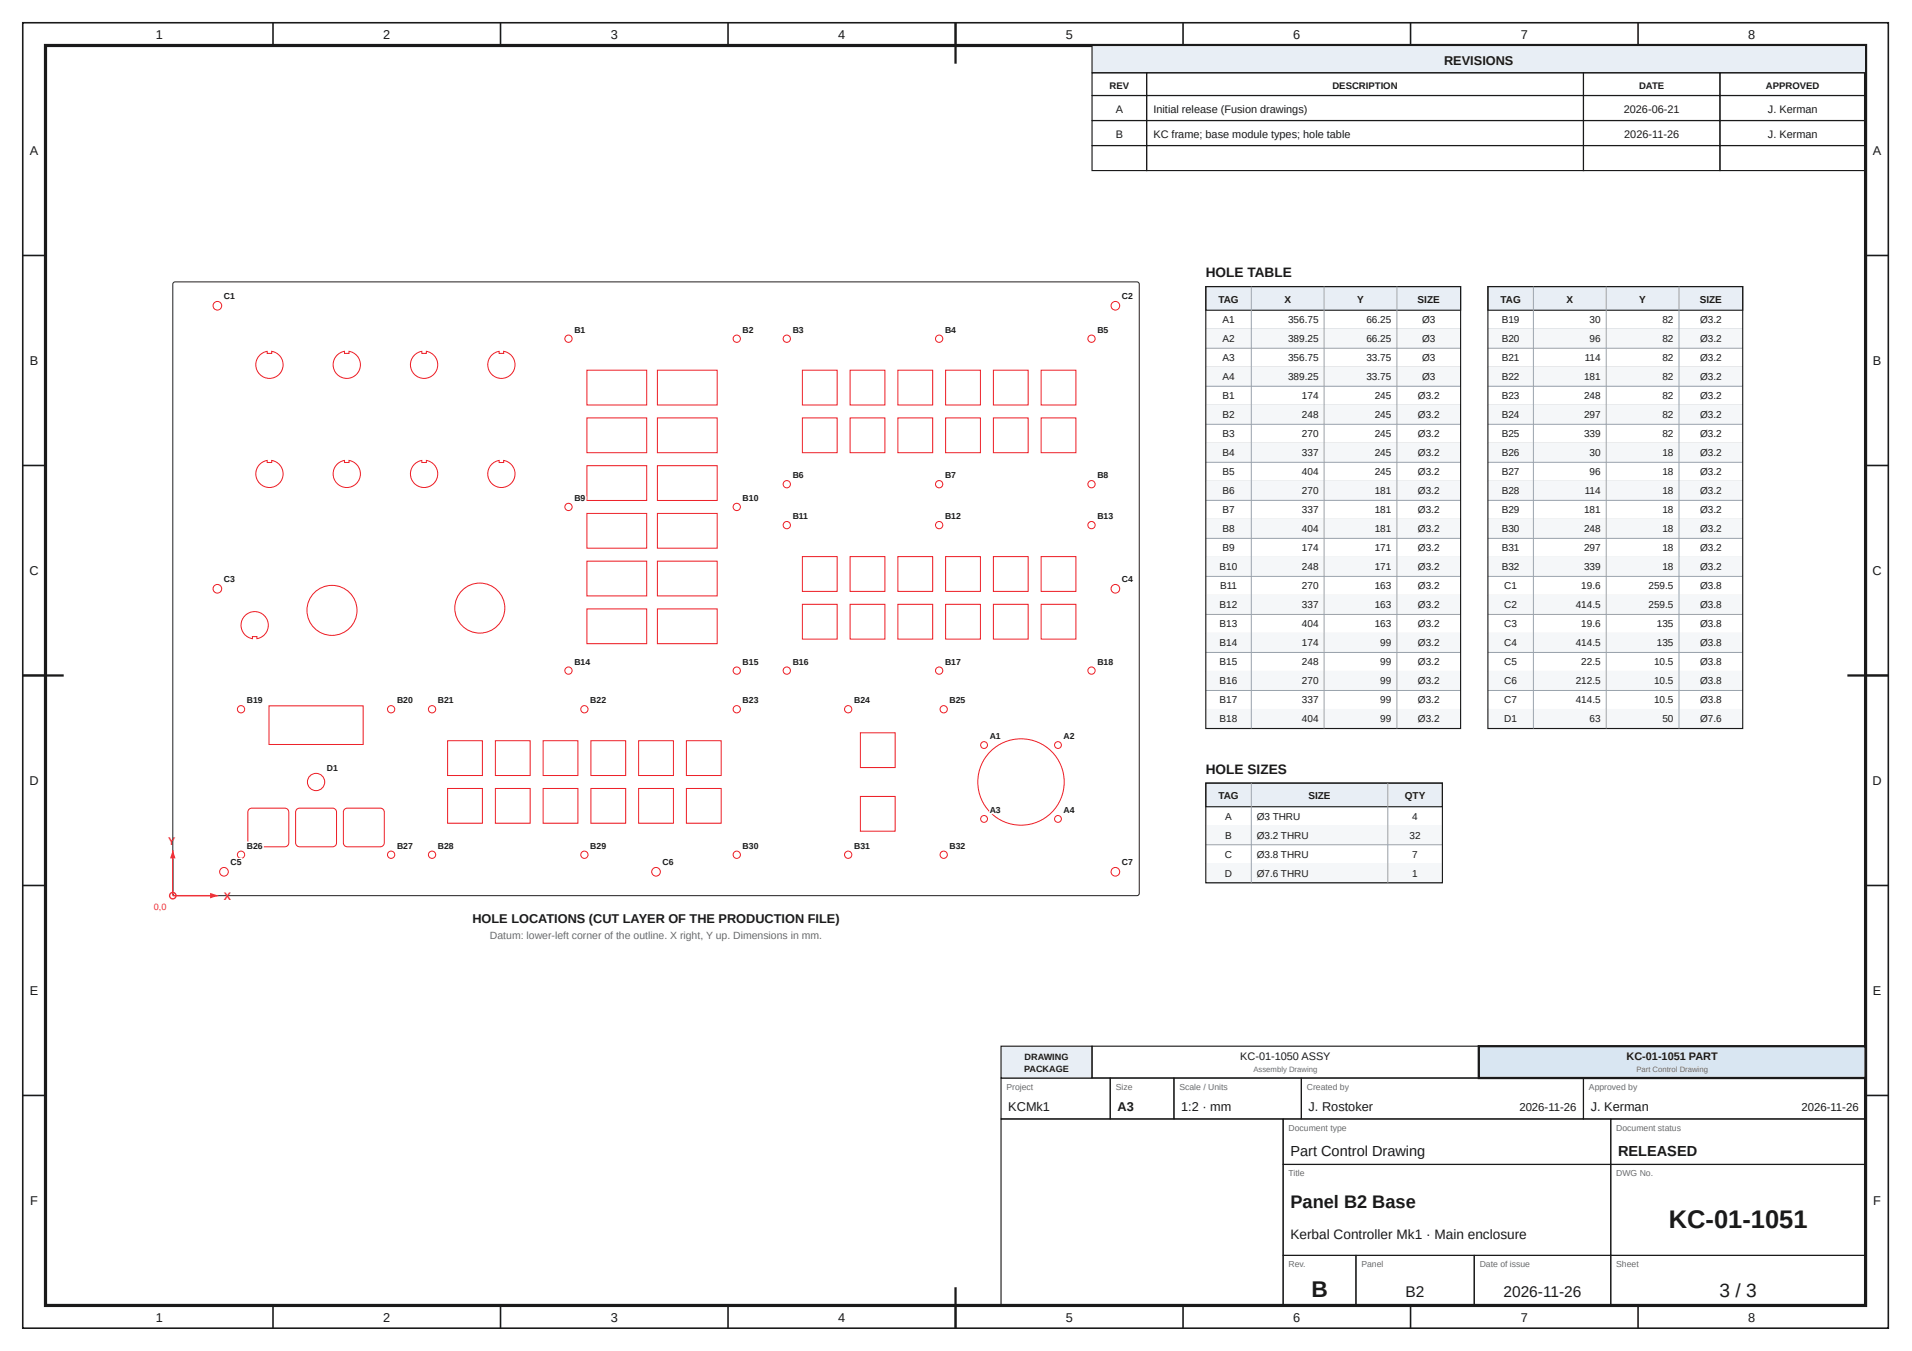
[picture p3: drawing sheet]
<svg xmlns="http://www.w3.org/2000/svg" width="420mm" height="297mm" viewBox="0 0 420 297" stroke-linecap="round" stroke-linejoin="round" font-family="sans-serif">
<g fill="none" stroke="#1a1a1a" stroke-width=".35">
<path d="M5 5h410v287h-410zM60 5v5M110 5v5M160 5v5M210 5v5M260 5v5M310 5v5M360 5v5M5 56.2h5M410 56.2h5M5 102.3h5M410 102.3h5"/>
<path d="M5 148.5h5M410 148.5h5M5 194.7h5M410 194.7h5M5 240.8h5M410 240.8h5M60 287v5M110 287v5M160 287v5M210 287v5M260 287v5M310 287v5"/>
<path d="M360 287v5"/>
</g>
<path d="M10 10h400v277h-400z" fill="none" stroke="#1a1a1a" stroke-width=".7" stroke-linecap="butt"/>
<path d="M210 5v9M5 148.5h9M406 148.5h9M210 283v9" fill="none" stroke="#1a1a1a" stroke-width=".5"/>
<path d="M240 10h170v6h-170z" fill="#e8eef5"/>
<g fill="none" stroke="#1a1a1a" stroke-width=".25">
<path d="M240 10h170v6h-170zM240 16h12v5h-12zM252 16h96v5h-96zM348 16h30v5h-30zM378 16h32v5h-32zM240 21h12v5.5h-12zM240 26.5h12v5.5h-12zM240 32h12v5.5h-12zM252 21h96v5.5h-96zM252 26.5h96v5.5h-96zM252 32h96v5.5h-96zM348 21h30v5.5h-30z"/>
<path d="M348 26.5h30v5.5h-30zM348 32h30v5.5h-30zM378 21h32v5.5h-32zM378 26.5h32v5.5h-32zM378 32h32v5.5h-32zM220 237h24v9h-24zM244 237h14v9h-14zM258 237h28v9h-28zM286 237h62v9h-62zM348 237h62v9h-62zM220 246h62v41h-62zM282 246h72v10h-72z"/>
<path d="M282 256h72v20h-72zM354 246h56v10h-56zM354 256h56v20h-56zM282 276h16v11h-16zM298 276h26v11h-26zM324 276h30v11h-30zM354 276h56v11h-56z"/>
</g>
<path d="M220 230h20v7h-20z" fill="#e8eef5"/>
<path d="M220 230h20v7h-20zM240 230h85v7h-85z" fill="none" stroke="#1a1a1a" stroke-width=".25"/>
<path d="M325 230h85v7h-85z" fill="#d9e6f2"/>
<path d="M325 230h85v7h-85z" fill="none" stroke="#1a1a1a" stroke-width=".5"/>
<path d="M265 63h56v5.2h-56z" fill="#e8eef5"/>
<path d="M265 63h56v5.2h-56z" fill="none" stroke="#1a1a1a" stroke-width=".25"/>
<path d="M265 72.4h56" fill="none" stroke="#9aa3ad" stroke-width=".22"/>
<path d="M265 72.4h56v4.2h-56z" fill="#f5f7f9"/>
<path d="M265 76.6h56M265 80.7h56" fill="none" stroke="#9aa3ad" stroke-width=".22"/>
<path d="M265 80.7h56v4.2h-56z" fill="#f5f7f9"/>
<path d="M265 84.9h56M265 89.1h56" fill="none" stroke="#9aa3ad" stroke-width=".22"/>
<path d="M265 89.1h56v4.2h-56z" fill="#f5f7f9"/>
<path d="M265 93.3h56M265 97.5h56" fill="none" stroke="#9aa3ad" stroke-width=".22"/>
<path d="M265 97.5h56v4.1h-56z" fill="#f5f7f9"/>
<path d="M265 101.6h56M265 105.8h56" fill="none" stroke="#9aa3ad" stroke-width=".22"/>
<path d="M265 105.8h56v4.2h-56z" fill="#f5f7f9"/>
<path d="M265 110h56M265 114.2h56" fill="none" stroke="#9aa3ad" stroke-width=".22"/>
<path d="M265 114.2h56v4.2h-56z" fill="#f5f7f9"/>
<path d="M265 118.4h56M265 122.5h56" fill="none" stroke="#9aa3ad" stroke-width=".22"/>
<path d="M265 122.5h56v4.2h-56z" fill="#f5f7f9"/>
<path d="M265 126.7h56M265 130.9h56" fill="none" stroke="#9aa3ad" stroke-width=".22"/>
<path d="M265 130.9h56v4.2h-56z" fill="#f5f7f9"/>
<path d="M265 135.1h56M265 139.3h56" fill="none" stroke="#9aa3ad" stroke-width=".22"/>
<path d="M265 139.3h56v4.1h-56z" fill="#f5f7f9"/>
<path d="M265 143.4h56M265 147.6h56" fill="none" stroke="#9aa3ad" stroke-width=".22"/>
<path d="M265 147.6h56v4.2h-56z" fill="#f5f7f9"/>
<path d="M265 151.8h56M265 156h56" fill="none" stroke="#9aa3ad" stroke-width=".22"/>
<path d="M265 156h56v4.2h-56z" fill="#f5f7f9"/>
<path d="M275 63v97.2M291 63v97.2M307 63v97.2M265 160.2h56" fill="none" stroke="#9aa3ad" stroke-width=".22"/>
<path d="M265 63h56v97.2h-56z" fill="none" stroke="#1a1a1a" stroke-width=".25"/>
<path d="M327 63h56v5.2h-56z" fill="#e8eef5"/>
<path d="M327 63h56v5.2h-56z" fill="none" stroke="#1a1a1a" stroke-width=".25"/>
<path d="M327 72.4h56" fill="none" stroke="#9aa3ad" stroke-width=".22"/>
<path d="M327 72.4h56v4.2h-56z" fill="#f5f7f9"/>
<path d="M327 76.6h56M327 80.7h56" fill="none" stroke="#9aa3ad" stroke-width=".22"/>
<path d="M327 80.7h56v4.2h-56z" fill="#f5f7f9"/>
<path d="M327 84.9h56M327 89.1h56" fill="none" stroke="#9aa3ad" stroke-width=".22"/>
<path d="M327 89.1h56v4.2h-56z" fill="#f5f7f9"/>
<path d="M327 93.3h56M327 97.5h56" fill="none" stroke="#9aa3ad" stroke-width=".22"/>
<path d="M327 97.5h56v4.1h-56z" fill="#f5f7f9"/>
<path d="M327 101.6h56M327 105.8h56" fill="none" stroke="#9aa3ad" stroke-width=".22"/>
<path d="M327 105.8h56v4.2h-56z" fill="#f5f7f9"/>
<path d="M327 110h56M327 114.2h56" fill="none" stroke="#9aa3ad" stroke-width=".22"/>
<path d="M327 114.2h56v4.2h-56z" fill="#f5f7f9"/>
<path d="M327 118.4h56M327 122.5h56" fill="none" stroke="#9aa3ad" stroke-width=".22"/>
<path d="M327 122.5h56v4.2h-56z" fill="#f5f7f9"/>
<path d="M327 126.7h56M327 130.9h56" fill="none" stroke="#9aa3ad" stroke-width=".22"/>
<path d="M327 130.9h56v4.2h-56z" fill="#f5f7f9"/>
<path d="M327 135.1h56M327 139.3h56" fill="none" stroke="#9aa3ad" stroke-width=".22"/>
<path d="M327 139.3h56v4.1h-56z" fill="#f5f7f9"/>
<path d="M327 143.4h56M327 147.6h56" fill="none" stroke="#9aa3ad" stroke-width=".22"/>
<path d="M327 147.6h56v4.2h-56z" fill="#f5f7f9"/>
<path d="M327 151.8h56M327 156h56" fill="none" stroke="#9aa3ad" stroke-width=".22"/>
<path d="M327 156h56v4.2h-56z" fill="#f5f7f9"/>
<path d="M337 63v97.2M353 63v97.2M369 63v97.2M327 160.2h56" fill="none" stroke="#9aa3ad" stroke-width=".22"/>
<path d="M327 63h56v97.2h-56z" fill="none" stroke="#1a1a1a" stroke-width=".25"/>
<path d="M265 172.2h52v5.2h-52z" fill="#e8eef5"/>
<path d="M265 172.2h52v5.2h-52z" fill="none" stroke="#1a1a1a" stroke-width=".25"/>
<path d="M265 181.5h52" fill="none" stroke="#9aa3ad" stroke-width=".22"/>
<path d="M265 181.5h52v4.2h-52z" fill="#f5f7f9"/>
<path d="M265 185.7h52M265 189.9h52" fill="none" stroke="#9aa3ad" stroke-width=".22"/>
<path d="M265 189.9h52v4.2h-52z" fill="#f5f7f9"/>
<path d="M275 172.2v21.9M305 172.2v21.9M265 194.1h52" fill="none" stroke="#9aa3ad" stroke-width=".22"/>
<path d="M265 172.2h52v21.9h-52z" fill="none" stroke="#1a1a1a" stroke-width=".25"/>
<path d="M38 62.2l.5-.2h211.6l.3 .5-.1 134.2-.4 .2-211.7-.1-.2-.4z" fill="none" stroke="#231f20" stroke-width=".22"/>
<g fill="none" stroke="#ed1c24" stroke-width=".22">
<path d="M57.1 78l1-.6 .6-.2v.5h1v-.5a3 3 0 0 1 2.3 4.1 3 3 0 0 1-4.5 1.4 3 3 0 0 1-.4-4.7zM74.1 78l1-.6 .6-.2v.5h1v-.5a3 3 0 0 1 2.3 4.1 3 3 0 0 1-4.5 1.4 3 3 0 0 1-.4-4.7zM91.1 78l1-.6 .6-.2v.5h1v-.5a3 3 0 0 1 2.3 4.1 3 3 0 0 1-4.5 1.4 3 3 0 0 1-.4-4.7zM108.1 78l1-.6 .6-.2v.5h1v-.5a3 3 0 0 1 2.3 4.1 3 3 0 0 1-4.5 1.4 3 3 0 0 1-.4-4.7zM129 81.4h13.1v7.6h-13.1zM129 91.9h13.1v7.6h-13.1zM144.5 81.4h13.1v7.6h-13.1zM144.5 91.9h13.1v7.6h-13.1zM176.3 81.4h7.7v7.6h-7.7zM176.3 91.9h7.7v7.6h-7.7zM186.8 81.4h7.7v7.6h-7.7zM186.8 91.9h7.7v7.6h-7.7z"/>
<path d="M197.3 81.4h7.7v7.6h-7.7zM197.3 91.9h7.7v7.6h-7.7zM207.8 81.4h7.7v7.6h-7.7zM207.8 91.9h7.7v7.6h-7.7zM218.3 81.4h7.7v7.6h-7.7zM218.3 91.9h7.7v7.6h-7.7zM228.8 81.4h7.7v7.6h-7.7zM228.8 91.9h7.7v7.6h-7.7zM57.1 102l1-.6 .6-.2v.5h1v-.5a3 3 0 0 1 2.3 4.1 3 3 0 0 1-4.5 1.4 3 3 0 0 1-.4-4.7zM74.1 102l1-.6 .6-.2v.5h1v-.5a3 3 0 0 1 2.3 4.1 3 3 0 0 1-4.5 1.4 3 3 0 0 1-.4-4.7zM91.1 102l1-.6 .6-.2v.5h1v-.5a3 3 0 0 1 2.3 4.1 3 3 0 0 1-4.5 1.4 3 3 0 0 1-.4-4.7zM108.1 102l1-.6 .6-.2v.5h1v-.5a3 3 0 0 1 2.3 4.1 3 3 0 0 1-4.5 1.4 3 3 0 0 1-.4-4.7z"/>
<path d="M129 102.4h13.1v7.6h-13.1zM129 112.9h13.1v7.6h-13.1zM144.5 102.4h13.1v7.6h-13.1zM144.5 112.9h13.1v7.6h-13.1zM54.1 135.1a3 3 0 0 1 4.6 1.1 3 3 0 0 1-2.2 4.2v-.4h-1v.4a3 3 0 0 1-2.4-2.2 3 3 0 0 1 1-3.1zM129 123.4h13.1v7.6h-13.1zM129 133.9h13.1v7.6h-13.1zM144.5 123.4h13.1v7.6h-13.1zM144.5 133.9h13.1v7.6h-13.1zM176.3 122.4h7.7v7.6h-7.7zM176.3 132.9h7.7v7.6h-7.7zM186.8 122.4h7.7v7.6h-7.7z"/>
<path d="M186.8 132.9h7.7v7.6h-7.7zM197.3 122.4h7.7v7.6h-7.7zM197.3 132.9h7.7v7.6h-7.7zM207.8 122.4h7.7v7.6h-7.7zM207.8 132.9h7.7v7.6h-7.7zM218.3 122.4h7.7v7.6h-7.7zM218.3 132.9h7.7v7.6h-7.7zM228.8 122.4h7.7v7.6h-7.7zM228.8 132.9h7.7v7.6h-7.7zM59.1 155.2h20.7v8.5h-20.7zM54.7 177.9l.6-.2h7.3a.87 .87 0 0 1 .9 .8v6.8a.87 .87 0 0 1-.9 .9h-7.3a.87 .87 0 0 1-.8-.9v-6.8zM65.2 177.9l.6-.2h7.3a.87 .87 0 0 1 .9 .8v6.8a.88 .88 0 0 1-.9 .9h-7.3a.87 .87 0 0 1-.8-.9v-6.8z"/>
<path d="M75.7 177.9l.6-.2h7.3a.87 .87 0 0 1 .9 .8v6.8a.87 .87 0 0 1-.9 .9h-7.3a.87 .87 0 0 1-.8-.9v-6.8zM98.4 162.8h7.6v7.7h-7.6zM98.4 173.3h7.6v7.7h-7.6zM108.9 162.8h7.6v7.7h-7.6zM108.9 173.3h7.6v7.7h-7.6zM119.4 162.8h7.6v7.7h-7.6zM119.4 173.3h7.6v7.7h-7.6zM129.9 162.8h7.6v7.7h-7.6zM129.9 173.3h7.6v7.7h-7.6zM140.4 162.8h7.6v7.7h-7.6zM140.4 173.3h7.6v7.7h-7.6zM150.8 162.8h7.7v7.7h-7.7z"/>
<path d="M150.8 173.3h7.7v7.7h-7.7zM189.1 161.1h7.6v7.6h-7.6zM189.1 175.1h7.6v7.6h-7.6z"/>
<circle cx="47.8" cy="67.2" r=".95"/>
<circle cx="124.9" cy="74.5" r=".8"/>
<circle cx="161.9" cy="74.5" r=".8"/>
<circle cx="172.9" cy="74.5" r=".8"/>
<circle cx="206.4" cy="74.5" r=".8"/>
<circle cx="239.9" cy="74.5" r=".8"/>
<circle cx="245.1" cy="67.2" r=".95"/>
<circle cx="124.9" cy="111.4" r=".8"/>
<circle cx="161.9" cy="111.4" r=".8"/>
<circle cx="172.9" cy="106.5" r=".8"/>
<circle cx="172.9" cy="115.4" r=".8"/>
<circle cx="206.4" cy="106.5" r=".8"/>
<circle cx="206.4" cy="115.4" r=".8"/>
<circle cx="239.9" cy="106.5" r=".8"/>
<circle cx="239.9" cy="115.4" r=".8"/>
<circle cx="47.8" cy="129.4" r=".95"/>
<circle cx="73" cy="134.2" r="5.5"/>
<circle cx="105.4" cy="133.7" r="5.5"/>
<circle cx="245.1" cy="129.4" r=".95"/>
<circle cx="53" cy="155.9" r=".8"/>
<circle cx="86" cy="155.9" r=".8"/>
<circle cx="95" cy="155.9" r=".8"/>
<circle cx="124.9" cy="147.4" r=".8"/>
<circle cx="128.4" cy="155.9" r=".8"/>
<circle cx="161.9" cy="147.4" r=".8"/>
<circle cx="161.9" cy="155.9" r=".8"/>
<circle cx="172.9" cy="147.4" r=".8"/>
<circle cx="186.4" cy="155.9" r=".8"/>
<circle cx="206.4" cy="147.4" r=".8"/>
<circle cx="207.4" cy="155.9" r=".8"/>
<circle cx="239.9" cy="147.4" r=".8"/>
<circle cx="69.5" cy="171.9" r="1.9"/>
<circle cx="216.3" cy="163.8" r=".75"/>
<circle cx="224.4" cy="171.9" r="9.5"/>
<circle cx="232.5" cy="163.8" r=".75"/>
<circle cx="49.2" cy="191.7" r=".95"/>
<circle cx="53" cy="187.9" r=".8"/>
<circle cx="86" cy="187.9" r=".8"/>
<circle cx="95" cy="187.9" r=".8"/>
<circle cx="128.4" cy="187.9" r=".8"/>
<circle cx="144.2" cy="191.7" r=".95"/>
<circle cx="161.9" cy="187.9" r=".8"/>
<circle cx="186.4" cy="187.9" r=".8"/>
<circle cx="207.4" cy="187.9" r=".8"/>
<circle cx="216.3" cy="180" r=".75"/>
<circle cx="232.5" cy="180" r=".75"/>
<circle cx="245.1" cy="191.7" r=".95"/>
</g>
<path d="M38 196.9h10" fill="none" stroke="#c0392b" stroke-width=".3"/>
<path d="M46.2 196.3l1.8 .6-1.8 .6z" fill="#c0392b"/>
<path d="M38 186.9v10" fill="none" stroke="#c0392b" stroke-width=".3"/>
<path d="M38 186.9l.6 1.8h-1.2z" fill="#c0392b"/>
<circle cx="38" cy="196.9" r=".7" fill="none" stroke="#c0392b" stroke-width=".3"/>
<text font-size="5.6" fill="#1a1a1a" x="366.7" y="270">KC-01-1051</text>
<text font-size="5" fill="#1a1a1a" x="288.2" y="285.2">B</text>
<text font-size="4.2" fill="#1a1a1a" x="377.9" y="285.2">3 / 3</text>
<text font-size="4" fill="#1a1a1a" x="283.6" y="265.5">Panel B2 Base</text>
<g font-size="3.4" fill="#1a1a1a">
<text x="308.9" y="285.2">B2</text>
<text x="330.4" y="285.2">2026-11-26</text>
</g>
<g font-size="3.2" fill="#1a1a1a">
<text x="283.6" y="254.2">Part Control Drawing</text>
<text x="355.6" y="254.2">RELEASED</text>
</g>
<g font-size="3" fill="#1a1a1a">
<text x="265" y="61">HOLE TABLE</text>
<text x="265" y="170.2">HOLE SIZES</text>
<text x="283.6" y="272.5">Kerbal Controller Mk1 · Main enclosure</text>
</g>
<g font-size="2.8" fill="#1a1a1a">
<text x="34.2" y="8.6">1</text>
<text x="84.2" y="8.6">2</text>
<text x="134.2" y="8.6">3</text>
<text x="184.2" y="8.6">4</text>
<text x="234.2" y="8.6">5</text>
<text x="284.2" y="8.6">6</text>
<text x="334.2" y="8.6">7</text>
<text x="384.2" y="8.6">8</text>
<text x="317.4" y="14.3">REVISIONS</text>
<text x="6.6" y="34.1">A</text>
<text x="411.6" y="34.1">A</text>
<text x="6.6" y="80.2">B</text>
<text x="411.6" y="80.2">B</text>
<text x="6.5" y="126.4">C</text>
<text x="411.5" y="126.4">C</text>
<text x="6.5" y="172.6">D</text>
<text x="411.5" y="172.6">D</text>
<text x="103.8" y="202.9">HOLE LOCATIONS (CUT LAYER OF THE PRODUCTION FILE)</text>
<text x="6.6" y="218.7">E</text>
<text x="411.6" y="218.7">E</text>
<text x="221.6" y="244.2">KCMk1</text>
<text x="245.6" y="244.2">A3</text>
<text x="259.6" y="244.2">1:2 · mm</text>
<text x="287.6" y="244.2">J. Rostoker</text>
<text x="349.6" y="244.2">J. Kerman</text>
<text x="6.6" y="264.9">F</text>
<text x="411.6" y="264.9">F</text>
<text x="34.2" y="290.6">1</text>
<text x="84.2" y="290.6">2</text>
<text x="134.2" y="290.6">3</text>
<text x="184.2" y="290.6">4</text>
<text x="234.2" y="290.6">5</text>
<text x="284.2" y="290.6">6</text>
<text x="334.2" y="290.6">7</text>
<text x="384.2" y="290.6">8</text>
</g>
<g font-size="2.5" fill="#1a1a1a">
<text x="333.9" y="244.2">2026-11-26</text>
<text x="395.9" y="244.2">2026-11-26</text>
</g>
<g font-size="2.4" fill="#1a1a1a">
<text x="245.2" y="24.9">A</text>
<text x="253.5" y="24.9">Initial release (Fusion drawings)</text>
<text x="356.9" y="24.9">2026-06-21</text>
<text x="388.5" y="24.9">J. Kerman</text>
<text x="245.2" y="30.4">B</text>
<text x="253.5" y="30.4">KC frame; base module types; hole table</text>
<text x="357" y="30.4">2026-11-26</text>
<text x="388.5" y="30.4">J. Kerman</text>
<text x="272.6" y="233">KC-01-1050 ASSY</text>
<text x="357.5" y="233">KC-01-1051 PART</text>
</g>
<g font-size="2.4" fill="#c0392b">
<text x="37" y="185.7">Y</text>
<text x="49.2" y="197.9">X</text>
</g>
<text font-size="2.3" fill="#6b6b6b" x="107.7" y="206.5">Datum: lower-left corner of the outline. X right, Y up. Dimensions in mm.</text>
<g font-size="2.2" fill="#1a1a1a">
<text x="267.8" y="66.6">TAG</text>
<text x="268.7" y="71.1">A1</text>
<text x="282.3" y="66.6">X</text>
<text x="283.1" y="71.1">356.75</text>
<text x="298.3" y="66.6">Y</text>
<text x="300.3" y="71.1">66.25</text>
<text x="311.6" y="66.6">SIZE</text>
<text x="312.5" y="71.1">Ø3</text>
<text x="329.8" y="66.6">TAG</text>
<text x="330" y="71.1">B19</text>
<text x="344.3" y="66.6">X</text>
<text x="349.4" y="71.1">30</text>
<text x="360.3" y="66.6">Y</text>
<text x="365.4" y="71.1">82</text>
<text x="373.6" y="66.6">SIZE</text>
<text x="373.6" y="71.1">Ø3.2</text>
<text x="268.7" y="75.2">A2</text>
<text x="283.1" y="75.2">389.25</text>
<text x="300.3" y="75.2">66.25</text>
<text x="312.5" y="75.2">Ø3</text>
<text x="330" y="75.2">B20</text>
<text x="349.4" y="75.2">96</text>
<text x="365.4" y="75.2">82</text>
<text x="373.6" y="75.2">Ø3.2</text>
<text x="268.7" y="79.4">A3</text>
<text x="268.7" y="83.6">A4</text>
<text x="283.1" y="79.4">356.75</text>
<text x="283.1" y="83.6">389.25</text>
<text x="300.3" y="79.4">33.75</text>
<text x="300.3" y="83.6">33.75</text>
<text x="312.5" y="79.4">Ø3</text>
<text x="312.5" y="83.6">Ø3</text>
<text x="330" y="79.4">B21</text>
<text x="330" y="83.6">B22</text>
<text x="348.1" y="83.6">181</text>
<text x="348.3" y="79.4">114</text>
<text x="365.4" y="79.4">82</text>
<text x="365.4" y="83.6">82</text>
<text x="373.6" y="79.4">Ø3.2</text>
<text x="373.6" y="83.6">Ø3.2</text>
<text x="268.7" y="87.8">B1</text>
<text x="286.1" y="87.8">174</text>
<text x="302.1" y="87.8">245</text>
<text x="311.6" y="87.8">Ø3.2</text>
<text x="330" y="87.8">B23</text>
<text x="348.1" y="87.8">248</text>
<text x="365.4" y="87.8">82</text>
<text x="373.6" y="87.8">Ø3.2</text>
<text x="268.7" y="92">B2</text>
<text x="286.1" y="92">248</text>
<text x="302.1" y="92">245</text>
<text x="311.6" y="92">Ø3.2</text>
<text x="330" y="92">B24</text>
<text x="348.1" y="92">297</text>
<text x="365.4" y="92">82</text>
<text x="373.6" y="92">Ø3.2</text>
<text x="268.7" y="96.1">B3</text>
<text x="268.7" y="100.3">B4</text>
<text x="286.1" y="96.1">270</text>
<text x="286.1" y="100.3">337</text>
<text x="302.1" y="96.1">245</text>
<text x="302.1" y="100.3">245</text>
<text x="311.6" y="96.1">Ø3.2</text>
<text x="311.6" y="100.3">Ø3.2</text>
<text x="330" y="96.1">B25</text>
<text x="330" y="100.3">B26</text>
<text x="348.1" y="96.1">339</text>
<text x="349.4" y="100.3">30</text>
<text x="365.4" y="96.1">82</text>
<text x="365.4" y="100.3">18</text>
<text x="373.6" y="96.1">Ø3.2</text>
<text x="373.6" y="100.3">Ø3.2</text>
<text x="268.7" y="104.5">B5</text>
<text x="286.1" y="104.5">404</text>
<text x="302.1" y="104.5">245</text>
<text x="311.6" y="104.5">Ø3.2</text>
<text x="330" y="104.5">B27</text>
<text x="349.4" y="104.5">96</text>
<text x="365.4" y="104.5">18</text>
<text x="373.6" y="104.5">Ø3.2</text>
<text x="268.7" y="108.7">B6</text>
<text x="268.7" y="112.9">B7</text>
<text x="286.1" y="108.7">270</text>
<text x="286.1" y="112.9">337</text>
<text x="302.1" y="108.7">181</text>
<text x="302.1" y="112.9">181</text>
<text x="311.6" y="108.7">Ø3.2</text>
<text x="311.6" y="112.9">Ø3.2</text>
<text x="330" y="108.7">B28</text>
<text x="330" y="112.9">B29</text>
<text x="348.1" y="112.9">181</text>
<text x="348.3" y="108.7">114</text>
<text x="365.4" y="108.7">18</text>
<text x="365.4" y="112.9">18</text>
<text x="373.6" y="108.7">Ø3.2</text>
<text x="373.6" y="112.9">Ø3.2</text>
<text x="268.7" y="117">B8</text>
<text x="286.1" y="117">404</text>
<text x="302.1" y="117">181</text>
<text x="311.6" y="117">Ø3.2</text>
<text x="330" y="117">B30</text>
<text x="348.1" y="117">248</text>
<text x="365.4" y="117">18</text>
<text x="373.6" y="117">Ø3.2</text>
<text x="268" y="125.4">B10</text>
<text x="268.7" y="121.2">B9</text>
<text x="286.1" y="121.2">174</text>
<text x="286.1" y="125.4">248</text>
<text x="302.1" y="121.2">171</text>
<text x="302.1" y="125.4">171</text>
<text x="311.6" y="121.2">Ø3.2</text>
<text x="311.6" y="125.4">Ø3.2</text>
<text x="330" y="121.2">B31</text>
<text x="330" y="125.4">B32</text>
<text x="348.1" y="121.2">297</text>
<text x="348.1" y="125.4">339</text>
<text x="365.4" y="121.2">18</text>
<text x="365.4" y="125.4">18</text>
<text x="373.6" y="121.2">Ø3.2</text>
<text x="373.6" y="125.4">Ø3.2</text>
<text x="268.1" y="129.6">B11</text>
<text x="286.1" y="129.6">270</text>
<text x="302.1" y="129.6">163</text>
<text x="311.6" y="129.6">Ø3.2</text>
<text x="330.6" y="129.6">C1</text>
<text x="347.5" y="129.6">19.6</text>
<text x="362.3" y="129.6">259.5</text>
<text x="373.6" y="129.6">Ø3.8</text>
<text x="268" y="133.8">B12</text>
<text x="268" y="137.9">B13</text>
<text x="286.1" y="133.8">337</text>
<text x="286.1" y="137.9">404</text>
<text x="302.1" y="133.8">163</text>
<text x="302.1" y="137.9">163</text>
<text x="311.6" y="133.8">Ø3.2</text>
<text x="311.6" y="137.9">Ø3.2</text>
<text x="330.6" y="133.8">C2</text>
<text x="330.6" y="137.9">C3</text>
<text x="346.3" y="133.8">414.5</text>
<text x="347.5" y="137.9">19.6</text>
<text x="362.3" y="133.8">259.5</text>
<text x="364.1" y="137.9">135</text>
<text x="373.6" y="133.8">Ø3.8</text>
<text x="373.6" y="137.9">Ø3.8</text>
<text x="268" y="142.1">B14</text>
<text x="286.1" y="142.1">174</text>
<text x="303.4" y="142.1">99</text>
<text x="311.6" y="142.1">Ø3.2</text>
<text x="330.6" y="142.1">C4</text>
<text x="346.3" y="142.1">414.5</text>
<text x="364.1" y="142.1">135</text>
<text x="373.6" y="142.1">Ø3.8</text>
<text x="268" y="146.3">B15</text>
<text x="286.1" y="146.3">248</text>
<text x="303.4" y="146.3">99</text>
<text x="311.6" y="146.3">Ø3.2</text>
<text x="330.6" y="146.3">C5</text>
<text x="347.5" y="146.3">22.5</text>
<text x="363.5" y="146.3">10.5</text>
<text x="373.6" y="146.3">Ø3.8</text>
<text x="268" y="150.5">B16</text>
<text x="268" y="154.7">B17</text>
<text x="286.1" y="150.5">270</text>
<text x="286.1" y="154.7">337</text>
<text x="303.4" y="150.5">99</text>
<text x="303.4" y="154.7">99</text>
<text x="311.6" y="150.5">Ø3.2</text>
<text x="311.6" y="154.7">Ø3.2</text>
<text x="330.6" y="150.5">C6</text>
<text x="330.6" y="154.7">C7</text>
<text x="346.3" y="150.5">212.5</text>
<text x="346.3" y="154.7">414.5</text>
<text x="363.5" y="150.5">10.5</text>
<text x="363.5" y="154.7">10.5</text>
<text x="373.6" y="150.5">Ø3.8</text>
<text x="373.6" y="154.7">Ø3.8</text>
<text x="268" y="158.8">B18</text>
<text x="286.1" y="158.8">404</text>
<text x="303.4" y="158.8">99</text>
<text x="311.6" y="158.8">Ø3.2</text>
<text x="330.6" y="158.8">D1</text>
<text x="349.4" y="158.8">63</text>
<text x="365.4" y="158.8">50</text>
<text x="373.6" y="158.8">Ø7.6</text>
<text x="267.8" y="175.8">TAG</text>
<text x="287.6" y="175.8">SIZE</text>
<text x="308.7" y="175.8">QTY</text>
<text x="269.3" y="180.2">A</text>
<text x="269.3" y="184.4">B</text>
<text x="276.2" y="180.2">Ø3 THRU</text>
<text x="276.2" y="184.4">Ø3.2 THRU</text>
<text x="309.8" y="184.4">32</text>
<text x="310.4" y="180.2">4</text>
<text x="269.2" y="188.6">C</text>
<text x="276.2" y="188.6">Ø3.8 THRU</text>
<text x="310.4" y="188.6">7</text>
<text x="269.2" y="192.8">D</text>
<text x="276.2" y="192.8">Ø7.6 THRU</text>
<text x="310.4" y="192.8">1</text>
</g>
<g font-size="2.1" fill="#1a1a1a">
<text x="243.8" y="19.6">REV</text>
<text x="292.8" y="19.6">DESCRIPTION</text>
<text x="360.2" y="19.6">DATE</text>
<text x="388.1" y="19.6">APPROVED</text>
</g>
<text font-size="2" fill="#c0392b" x="33.8" y="200.1">0,0</text>
<g font-size="2" fill="#1a1a1a">
<text x="225.2" y="233">DRAWING</text>
<text x="225.1" y="235.6">PACKAGE</text>
</g>
<g font-size="1.9" fill="#fff">
<text x="49.2" y="65.8">C1</text>
<text x="246.6" y="65.8">C2</text>
<text x="126.2" y="73.2">B1</text>
<text x="163.2" y="73.2">B2</text>
<text x="174.2" y="73.2">B3</text>
<text x="207.7" y="73.2">B4</text>
<text x="241.2" y="73.2">B5</text>
<text x="174.2" y="105.1">B6</text>
<text x="207.7" y="105.1">B7</text>
<text x="241.2" y="105.1">B8</text>
<text x="126.2" y="110.1">B9</text>
<text x="163.2" y="110.1">B10</text>
<text x="174.2" y="114.1">B11</text>
<text x="207.7" y="114.1">B12</text>
<text x="241.2" y="114.1">B13</text>
<text x="49.2" y="128">C3</text>
<text x="246.6" y="128">C4</text>
<text x="126.2" y="146.1">B14</text>
<text x="163.2" y="146.1">B15</text>
<text x="174.2" y="146.1">B16</text>
<text x="207.7" y="146.1">B17</text>
<text x="241.2" y="146.1">B18</text>
<text x="54.3" y="154.6">B19</text>
<text x="87.3" y="154.6">B20</text>
<text x="96.3" y="154.6">B21</text>
<text x="129.7" y="154.6">B22</text>
<text x="163.2" y="154.6">B23</text>
<text x="187.7" y="154.6">B24</text>
<text x="208.7" y="154.6">B25</text>
<text x="217.5" y="162.5">A1</text>
<text x="233.8" y="162.5">A2</text>
<text x="71.9" y="169.5">D1</text>
<text x="217.5" y="178.8">A3</text>
<text x="233.8" y="178.8">A4</text>
<text x="50.7" y="190.2">C5</text>
<text x="54.3" y="186.6">B26</text>
<text x="87.3" y="186.6">B27</text>
<text x="96.3" y="186.6">B28</text>
<text x="129.7" y="186.6">B29</text>
<text x="145.6" y="190.2">C6</text>
<text x="163.2" y="186.6">B30</text>
<text x="187.7" y="186.6">B31</text>
<text x="208.7" y="186.6">B32</text>
<text x="246.6" y="190.2">C7</text>
</g>
<g font-size="1.9" fill="#6b6b6b">
<text x="221.2" y="239.6">Project</text>
<text x="245.2" y="239.6">Size</text>
<text x="259.2" y="239.6">Scale / Units</text>
<text x="287.2" y="239.6">Created by</text>
<text x="349.2" y="239.6">Approved by</text>
<text x="283.2" y="248.6">Document type</text>
<text x="355.2" y="248.6">Document status</text>
<text x="283.2" y="258.6">Title</text>
<text x="355.2" y="258.6">DWG No.</text>
<text x="283.2" y="278.6">Rev.</text>
<text x="299.2" y="278.6">Panel</text>
<text x="325.2" y="278.6">Date of issue</text>
<text x="355.2" y="278.6">Sheet</text>
</g>
<g font-size="1.7" fill="#6b6b6b">
<text x="275.5" y="235.7">Assembly Drawing</text>
<text x="359.6" y="235.7">Part Control Drawing</text>
</g>
</svg>
